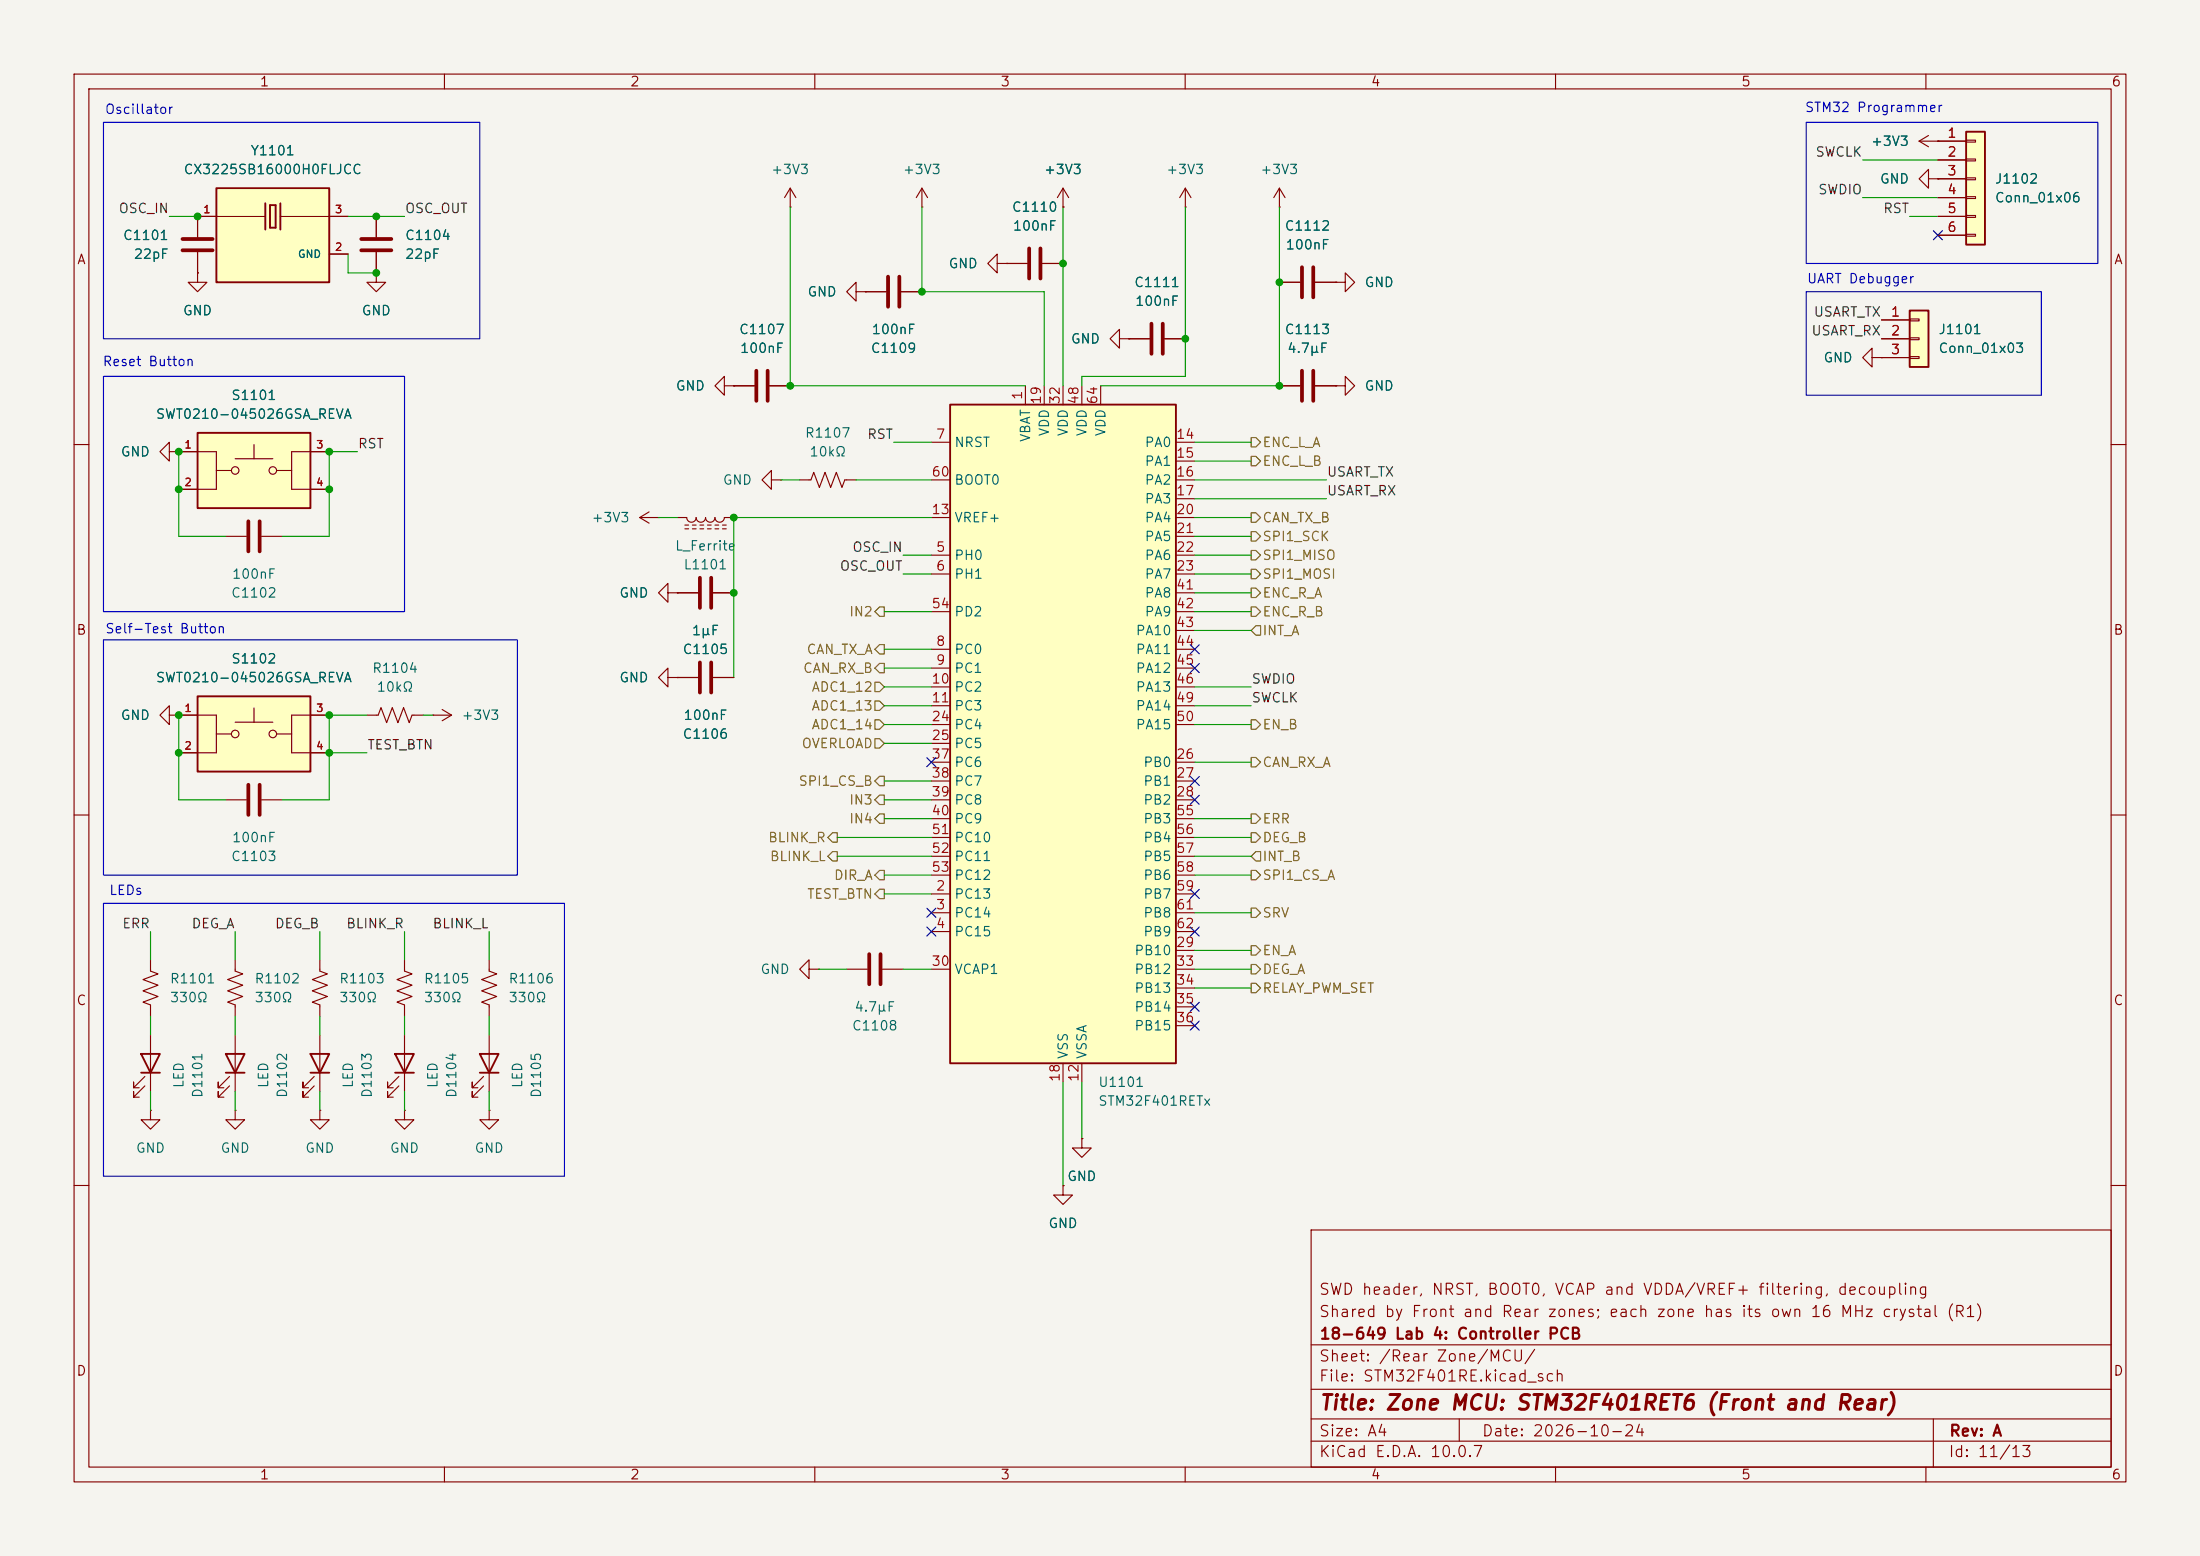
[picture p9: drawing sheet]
<svg xmlns="http://www.w3.org/2000/svg" width="297mm" height="210mm" viewBox="0 0 297 210" stroke-linecap="round" stroke-linejoin="round" font-family="sans-serif">
<path d="M0 0h297v210h-297z" fill="#f5f4ef" stroke="#f5f4ef" stroke-width=".14"/>
<g fill="none" stroke="#840000" stroke-width=".15">
<path d="M10 10h277v190h-277zM12 12h273v186h-273zM60 10v2M110 10v2M160 10v2M210 10v2M259.1 19.1l1.2 .7M259.1 19.1h2.5M260 10v2M260.3 18.3l-1.2 .8M261.6 19.1h.1M26.7 36.8v1.3h1.2l-1.2 1.3-1.3-1.3h1.3"/>
<path d="M26.7 36.8h.1M10 60h2M91.4 69.9h1.3a.64 .64 0 0 0 .6 .6 .64 .64 0 0 0 .7-.6 .64 .64 0 0 0 .6 .6 .64 .64 0 0 0 .6-.6 .64 .64 0 0 0 .7 .6 .64 .64 0 0 0 .6-.6 .64 .64 0 0 0 .7 .6 .64 .64 0 0 0 .6-.6h1.3M92.5 70.9h.5M92.5 71.4h.5M93.5 70.9h.5M93.5 71.4h.5M94.5 70.9h.5M94.5 71.4h.5M95.5 70.9h.5M95.5 71.4h.5M96.5 70.9h.5"/>
<path d="M96.5 71.4h.5M97.5 70.9h.5M97.5 71.4h.5M285 60h2M90.2 91.4v-1.2l-1.3 1.2 1.3 1.3v-1.3h1.2M90.2 80v-1.3l-1.3 1.3 1.3 1.3v-1.3h1.2M91.4 91.4h.1M91.4 80h.1M91.4 80h2.8M91.4 91.4h2.8M96.3 80h2.8M96.3 91.4h2.8"/>
<path d="M10 110h2M285 110h2M10 160h2M177 166h108v32h-108zM285 160h2M60 198v2M110 198v2M160 198v2M177 194.5h108M177 191.5h108M177 187.5h108M177 181.5h108"/>
<path d="M197 191.5v3M210 198v2M260 198v2M261 191.5v6.5"/>
</g>
<path d="M94.5 78v4M96 78v4M94.5 89.4v4.1M96 89.4v4.1" fill="none" stroke="#840000" stroke-width=".51"/>
<path d="M265.4 17.8h2.6v15.2h-2.6z" fill="#ffffc2"/>
<path d="M265.4 17.8h2.6v15.2h-2.6z" fill="none" stroke="#840000" stroke-width=".25"/>
<g fill="none" stroke="#840000" stroke-width=".15">
<path d="M261.6 19.1h3.8M265.4 18.9h1.3v.3h-1.3zM172.7 27.9h.1M172.7 38.1h2.8M172.7 25.4l-.7 1.3M172.7 25.4l.8 1.3M172.7 25.4v2.5M177.5 38.1h2.8M180.3 38.1h1.3v-1.3l1.3 1.3-1.3 1.3v-1.3M180.3 38.1h.1M261.6 21.6h3.8M261.6 24.1h3.8"/>
<path d="M261.6 26.7h3.8M261.6 29.2h3.8M261.6 31.8h3.8M265.4 21.5h1.3v.2h-1.3zM265.4 24h1.3v.3h-1.3zM265.4 26.5h1.3v.3h-1.3zM265.4 29.1h1.3v.2h-1.3zM265.4 31.6h1.3v.3h-1.3zM172.7 52.1h2.8M177.5 52.1h2.8M180.3 52.1h1.3v-1.3l1.3 1.3-1.3 1.2v-1.2M180.3 52.1h.1"/>
</g>
<path d="M175.8 36.1v4M177.3 36.1v4M175.8 50v4.1M177.3 50v4.1" fill="none" stroke="#840000" stroke-width=".51"/>
<path d="M257.8 41.9h2.5v7.6h-2.5z" fill="#ffffc2"/>
<path d="M257.8 41.9h2.5v7.6h-2.5z" fill="none" stroke="#840000" stroke-width=".25"/>
<path d="M252.7 48.3v-1.3l-1.2 1.3 1.2 1.2v-1.2h1.3M254 48.3h.1M254 43.2h3.8M254 45.7h3.8M254 48.3h3.8M257.8 43.1h1.3v.2h-1.3zM257.8 45.6h1.3v.2h-1.3zM257.8 48.1h1.3v.3h-1.3z" fill="none" stroke="#840000" stroke-width=".15"/>
<path d="M128.3 54.6h30.4v88.9h-30.4z" fill="#ffffc2"/>
<path d="M128.3 54.6h30.4v88.9h-30.4z" fill="none" stroke="#840000" stroke-width=".25"/>
<g fill="none" stroke="#840000" stroke-width=".15">
<path d="M135.9 35.6h2.8M140.7 35.6h2.8M143.5 27.9h.1M143.5 25.4v2.5M143.5 25.4l-.8 1.3M143.5 25.4l.8 1.3M160 27.9h.1M160 25.4l-.7 1.3M160 25.4l.8 1.3M160 25.4v2.5M125.7 59.7h2.6M138.4 52.1v2.5"/>
<path d="M141 52.1v2.5M143.5 52.1v2.5M146 52.1v2.5M148.6 52.1v2.5M151.1 45.7v-1.2l-1.2 1.2 1.2 1.3v-1.3h1.3M152.4 45.7h.1M152.4 45.7h2.8M157.2 45.7h2.8M158.7 59.7h2.6M125.7 74.9h2.6M125.7 77.5h2.6M125.7 69.9h2.6"/>
<path d="M125.7 64.8h2.6M158.7 74.9h2.6M158.7 77.5h2.6M158.7 69.9h2.6M158.7 62.2h2.6M158.7 64.8h2.6M158.7 67.3h2.6M158.7 72.4h2.6M22.9 96.5v-1.2l-1.3 1.2 1.3 1.3v-1.3h1.2M24.1 96.5h.1M49.5 96.5h1.6l.3-1 .8 2 .8-2 .7 2 .8-2 .7 2 .4-1h1.5M58.4 96.5h.1"/>
<path d="M58.4 96.5h2.6M59.7 95.8l1.3 .7M61 96.5l-1.3 .8M125.7 87.6h2.6M125.7 90.2h2.6M125.7 92.7h2.6M125.7 95.3h2.6M125.7 97.8h2.6M125.7 82.6h2.6M158.7 87.6h2.6M158.7 90.2h2.6M158.7 92.7h2.6"/>
<path d="M158.7 95.3h2.6M158.7 97.8h2.6M158.7 80h2.6M158.7 82.6h2.6M158.7 85.1h2.6M125.7 100.3h2.6M125.7 102.9h2.6M125.7 105.4h2.6M125.7 108h2.6M125.7 110.5h2.6M125.7 113h2.6M125.7 115.6h2.6"/>
<path d="M125.7 118.1h2.6M158.7 102.9h2.6M158.7 105.4h2.6M158.7 108h2.6M158.7 110.5h2.6M158.7 113h2.6M158.7 115.6h2.6M158.7 118.1h2.6M125.7 120.7h2.6M125.7 123.2h2.6M125.7 125.7h2.6M125.7 130.8h2.6"/>
<path d="M158.7 120.7h2.6M158.7 123.2h2.6M158.7 125.7h2.6M158.7 128.3h2.6M158.7 130.8h2.6M158.7 133.4h2.6M158.7 135.9h2.6M158.7 138.4h2.6M143.5 143.5v2.6M146 153.7v1.2h1.3l-1.3 1.3-1.2-1.3h1.2M146 153.7h.1M146 143.5v2.6"/>
<path d="M143.5 160v1.3h1.3l-1.3 1.3-1.3-1.3h1.3M143.5 160h.1"/>
</g>
<path d="M138.9 33.5v4.1M140.5 33.5v4.1M155.4 43.7v4.1M157 43.7v4.1" fill="none" stroke="#840000" stroke-width=".51"/>
<path d="M26.7 94h15.2v10.1h-15.2z" fill="#ffffc2"/>
<path d="M26.7 94h15.2v10.1h-15.2zM19 142.2h2.6l-1.3 2.6zM19 144.8h2.6M30.5 142.2h2.5l-1.3 2.6zM30.5 144.8h2.5M41.9 142.2h2.5l-1.2 2.6zM41.9 144.8h2.5M53.3 142.2h2.6l-1.3 2.6zM53.3 144.8h2.6M64.8 142.2h2.5l-1.3 2.6zM64.8 144.8h2.5" fill="none" stroke="#840000" stroke-width=".25"/>
<g fill="none" stroke="#840000" stroke-width=".15">
<path d="M50.8 36.8v1.3h1.3l-1.3 1.3-1.3-1.3h1.3M50.8 36.8h.1M50.8 29.2v2.8M50.8 34v2.8M106.7 27.9h.1M106.7 25.4l-.8 1.3M106.7 25.4l.7 1.3M106.7 25.4v2.5M115.6 39.4v-1.3l-1.3 1.3 1.3 1.2v-1.2h1.2M116.8 39.4h.1M116.8 39.4h2.8M121.7 39.4h2.8"/>
<path d="M124.5 27.9h.1M124.5 25.4l-.8 1.3M124.5 25.4l.7 1.3M124.5 25.4v2.5M134.6 35.6v-1.3l-1.3 1.3 1.3 1.2v-1.2h1.3M135.9 35.6h.1M260.3 24.1v-1.2l-1.2 1.2 1.2 1.3v-1.3h1.3M261.6 24.1h.1M97.8 52.1v-1.3l-1.3 1.3 1.3 1.2v-1.2h1.3M99.1 52.1h.1M99.1 52.1h2.8M103.9 52.1h2.8"/>
<path d="M86.4 69.9l1.2 .7M86.4 69.9h2.5M87.6 69.1l-1.2 .8M88.9 69.9h.1M104.1 64.8v-1.3l-1.2 1.3 1.2 1.2v-1.2h1.3M105.4 64.8h.1M107.9 64.8h1.6l.4-1 .7 2 .8-2 .7 2 .8-2 .8 2 .3-1h1.6M24.1 96.5h5.1v5.1h-5.1M29.2 99.1h2M31.7 97.5h5.1M34.3 95.6v1.9M37.3 99.1h2.1"/>
<path d="M44.4 96.5h-5v5.1h5M30.5 108h2.8M35.3 108h2.8M20.3 129.5v1.6l1 .3-2 .8 2 .8-2 .7 2 .8-2 .8 1 .3v1.6M20.3 139.7v7.6M31.7 129.5v1.6l1.1 .3-2.1 .8 2.1 .8-2.1 .7 2.1 .8-2.1 .8 1 .3v1.6M31.7 139.7v7.6M43.2 129.5v1.6l1 .3-2 .8 2 .8-2 .7 2 .8-2 .8 1 .3v1.6M43.2 139.7v7.6M54.6 129.5v1.6l1 .3-2 .8 2 .8-2 .7 2 .8-2 .8 1 .3v1.6M54.6 139.7v7.6M66 129.5v1.6l1.1 .3-2.1 .8 2.1 .8-2.1 .7 2.1 .8-2.1 .8 1 .3v1.6"/>
<path d="M66 139.7v7.6M109.2 130.8v-1.3l-1.3 1.3 1.3 1.3v-1.3h1.3M110.5 130.8h.1M114.3 130.8h2.8M119.1 130.8h2.8M19.6 146.6l-1.6 1.5v-.8v.8h.8M19.6 145.3l-1.6 1.5v-.7v.7h.8M20.3 149.9v1.2h1.3l-1.3 1.3-1.3-1.3h1.3M20.3 149.9h.1M31 146.6l-1.5 1.5v-.8v.8h.7M31 145.3l-1.5 1.5v-.7v.7h.7M31.7 149.9v1.2h1.3l-1.3 1.3-1.2-1.3h1.2"/>
<path d="M31.7 149.9h.1M42.4 146.6l-1.5 1.5v-.8v.8h.8M42.4 145.3l-1.5 1.5v-.7v.7h.8M43.2 149.9v1.2h1.2l-1.2 1.3-1.3-1.3h1.3M43.2 149.9h.1M53.8 146.6l-1.5 1.5v-.8v.8h.8M53.8 145.3l-1.5 1.5v-.7v.7h.8M54.6 149.9v1.2h1.3l-1.3 1.3-1.3-1.3h1.3M54.6 149.9h.1M65.3 146.6l-1.5 1.5v-.8v.8h.7M65.3 145.3l-1.5 1.5v-.7v.7h.7M66 149.9v1.2h1.3l-1.3 1.3-1.2-1.3h1.2"/>
<path d="M66 149.9h.1"/>
<circle cx="31.8" cy="99.1" r=".51"/>
<circle cx="36.8" cy="99.1" r=".51"/>
</g>
<path d="M48.8 32.3h4M48.8 33.8h4M119.9 37.3v4.1M121.4 37.3v4.1M102.1 50v4.1M103.6 50v4.1M33.5 105.9v4.1M35.1 105.9v4.1M117.3 128.8v4M118.9 128.8v4" fill="none" stroke="#840000" stroke-width=".51"/>
<path d="M29.2 25.4h15.2v12.7h-15.2z" fill="#ffffc2"/>
<path d="M29.2 25.4h15.2v12.7h-15.2zM35.8 27.4v3.6M36.4 27.7h.8v3h-.8zM37.8 27.4v3.6" fill="none" stroke="#840000" stroke-width=".25"/>
<path d="M26.7 34v2.8M35.8 29.2h-9.1v2.8M37.8 29.2h9.2M44.4 34.3h2.6" fill="none" stroke="#840000" stroke-width=".15"/>
<path d="M24.6 32.3h4.1M24.6 33.8h4.1" fill="none" stroke="#840000" stroke-width=".51"/>
<path d="M26.7 58.4h15.2v10.2h-15.2z" fill="#ffffc2"/>
<path d="M26.7 58.4h15.2v10.2h-15.2z" fill="none" stroke="#840000" stroke-width=".25"/>
<g fill="none" stroke="#840000" stroke-width=".15">
<path d="M261.6 19.1h.1M261.6 19.1h3.8M26.7 36.8h.1M26.7 34v2.8M29.2 29.2h-2.5v2.8M44.4 29.2h2.6M44.4 34.3h2.6M50.8 36.8h.1M50.8 29.2v2.8M50.8 34v2.8M116.8 39.4h.1M116.8 39.4h2.8"/>
<path d="M121.7 39.4h2.8M135.9 35.6h.1M135.9 35.6h2.8M140.7 35.6h2.8M143.5 27.9h.1M172.7 38.1h2.8M177.5 38.1h2.8M180.3 38.1h.1M261.6 24.1h.1M261.6 29.2h3.8M261.6 21.6h3.8M261.6 24.1h3.8"/>
<path d="M261.6 26.7h3.8M261.6 31.8h3.8M99.1 52.1h.1M99.1 52.1h2.8M103.9 52.1h2.8M152.4 45.7h.1M152.4 45.7h2.8M157.2 45.7h2.8M172.7 52.1h2.8M177.5 52.1h2.8M180.3 52.1h.1M254 48.3h.1"/>
<path d="M254 45.7h3.8M254 43.2h3.8M254 48.3h3.8M22.9 61v-1.3l-1.3 1.3 1.3 1.2v-1.2h1.2M24.1 61h.1M24.1 61h5.1v5h-5.1M29.2 63.5h2M30.5 72.4h2.8M31.7 61.9h5.1M34.3 60v1.9M35.3 72.4h2.8M37.3 63.5h2.1"/>
<path d="M44.4 61h-5v5h5M24.1 96.5h.1M24.1 96.5h2.6M41.9 96.5h2.5M91.4 91.4h.1M91.4 80h.1M91.4 80h2.8M91.4 91.4h2.8M96.3 80h2.8M96.3 91.4h2.8M24.1 101.6h2.6M41.9 101.6h2.5"/>
<path d="M146 153.7h.1M143.5 160h.1"/>
<circle cx="31.8" cy="63.5" r=".51"/>
<circle cx="36.8" cy="63.5" r=".51"/>
</g>
<path d="M33.5 70.4v4M35.1 70.4v4" fill="none" stroke="#840000" stroke-width=".51"/>
<g fill="none" stroke="#725600" stroke-width=".15">
<path d="M168.9 59.1h.6l.7 .6-.7 .6h-.6zM168.9 61.6h.6l.7 .6-.7 .7h-.6zM168.9 69.2h.6l.7 .7-.7 .6h-.6zM168.9 74.3h.6l.7 .6-.7 .7h-.6zM168.9 71.8h.6l.7 .6-.7 .6h-.6zM168.9 76.8h.6l.7 .7-.7 .6h-.6zM168.9 79.4h.6l.7 .6-.7 .6h-.6zM118.1 94.6h.6l.7 .7-.7 .6h-.6zM118.1 99.7h.6l.7 .6-.7 .7h-.6zM118.1 97.2h.6l.7 .6-.7 .6h-.6zM118.1 92.1h.6l.7 .6-.7 .6h-.6zM118.1 82.6l.6-.7h.7v1.3h-.7z"/>
<path d="M118.7 87h.7v1.3h-.7l-.6-.7zM118.7 89.5h.7v1.3h-.7l-.6-.6zM168.9 81.9h.6l.7 .7-.7 .6h-.6zM168.9 97.2h.6l.7 .6-.7 .6h-.6zM169.5 84.5h.7v1.2h-.7l-.6-.6zM111.8 113l.6-.6h.6v1.3h-.6zM112.4 114.9h.6v1.3h-.6l-.6-.6zM118.1 105.4l.6-.6h.7v1.2h-.7zM118.7 107.3h.7v1.3h-.7l-.6-.6zM118.7 117.5h.7v1.2h-.7l-.6-.6zM118.7 109.9h.7v1.2h-.7l-.6-.6zM168.9 117.5h.6l.7 .6-.7 .6h-.6z"/>
<path d="M168.9 109.9h.6l.7 .6-.7 .6h-.6zM168.9 112.4h.6l.7 .6-.7 .7h-.6zM168.9 102.2h.6l.7 .7-.7 .6h-.6zM169.5 114.9h.7v1.3h-.7l-.6-.6zM118.7 120h.7v1.3h-.7l-.6-.6zM168.9 122.6h.6l.7 .6-.7 .6h-.6zM168.9 127.6h.6l.7 .7-.7 .6h-.6zM168.9 132.7h.6l.7 .7-.7 .6h-.6zM168.9 130.2h.6l.7 .6-.7 .6h-.6z"/>
</g>
<g fill="none" stroke="#009600" stroke-width=".15">
<path d="M22.9 29.2h3.8M47 29.2h7.6M47 34.3v2.5h3.8M106.7 27.9v24.2h31.7M124.5 27.9v11.5h16.5v12.7M143.5 27.9v24.2M160 27.9v22.9h-14v1.3M172.7 27.9v24.2h-24.1M251.5 26.7h10.1M251.5 21.6h10.1M257.8 29.2h3.8M120.6 59.7h5.1"/>
<path d="M161.3 59.7h7.6M24.1 61v11.4h6.4M48.3 61h-3.9v11.4h-6.3M88.9 69.9h2.5M105.4 64.8h2.5M115.6 64.8h10.1M121.9 74.9h3.8M121.9 77.5h3.8M125.7 69.9h-26.6v21.5M161.3 74.9h7.6M161.3 69.9h7.6M161.3 77.5h7.6"/>
<path d="M161.3 64.8h17.8M161.3 62.2h7.6M161.3 72.4h7.6M161.3 67.3h17.8M24.1 96.5v11.5h6.4M49.5 96.5h-5.1v11.5h-6.3M57.1 96.5h1.3M119.4 82.6h6.3M119.4 90.2h6.3M119.4 87.6h6.3M119.4 97.8h6.3M119.4 95.3h6.3"/>
<path d="M119.4 92.7h6.3M161.3 82.6h7.6M161.3 97.8h7.6M161.3 95.3h7.6M161.3 92.7h7.6M161.3 85.1h7.6M161.3 80h7.6M44.4 101.6h5.1M113 115.6h12.7M113 113h12.7M119.4 108h6.3M119.4 100.3h6.3"/>
<path d="M119.4 105.4h6.3M119.4 118.1h6.3M119.4 110.5h6.3M161.3 115.6h7.6M161.3 118.1h7.6M161.3 110.5h7.6M161.3 113h7.6M161.3 102.9h7.6M20.3 125.7v3.8M20.3 137.2v2.5M31.7 125.7v3.8M31.7 137.2v2.5"/>
<path d="M43.2 125.7v3.8M43.2 137.2v2.5M54.6 125.7v3.8M54.6 137.2v2.5M66 125.7v3.8M66 137.2v2.5M110.5 130.8h3.8M119.4 120.7h6.3M121.9 130.8h3.8M161.3 130.8h7.6M161.3 128.3h7.6M161.3 123.2h7.6"/>
<path d="M161.3 133.4h7.6M20.3 147.3v2.6M31.7 147.3v2.6M43.2 147.3v2.6M54.6 147.3v2.6M66 147.3v2.6M143.5 146.1v13.9M146 146.1v7.6"/>
</g>
<g fill="none" stroke="#000084" stroke-width=".15">
<path d="M261 31.1l1.2 1.3M262.2 31.1l-1.2 1.3M160.7 87l1.2 1.2M160.7 89.6l1.2 1.2M161.9 87l-1.2 1.2M161.9 89.6l-1.2 1.2M125.1 102.3l1.2 1.2M126.3 102.3l-1.2 1.2M160.7 104.8l1.2 1.2M160.7 107.3l1.2 1.3M161.9 104.8l-1.2 1.2M161.9 107.3l-1.2 1.3"/>
<path d="M125.1 125.1l1.2 1.2M125.1 122.6l1.2 1.2M126.3 125.1l-1.2 1.2M126.3 122.6l-1.2 1.2M160.7 137.8l1.2 1.2M160.7 135.3l1.2 1.2M160.7 120l1.2 1.3M160.7 125.1l1.2 1.2M161.9 137.8l-1.2 1.2M161.9 135.3l-1.2 1.2M161.9 120l-1.2 1.3M161.9 125.1l-1.2 1.2"/>
</g>
<path d="M14 16.5h50.8v29.2h-50.8zM243.8 16.5h39.4v19.1h-39.4zM243.8 39.4h31.8v13.9h-31.8zM14 50.8h40.6v31.8h-40.6zM14 86.4h55.8v31.7h-55.8zM14 121.9h62.2v36.9h-62.2z" fill="none" stroke="#0000c2" stroke-width=".15"/>
<g fill="#009600" stroke="#009600" stroke-width=".14">
<circle cx="99.1" cy="80" r=".46"/>
<circle cx="44.4" cy="101.6" r=".46"/>
<circle cx="44.4" cy="96.5" r=".46"/>
<circle cx="24.1" cy="66" r=".46"/>
<circle cx="44.4" cy="61" r=".46"/>
<circle cx="44.4" cy="66" r=".46"/>
<circle cx="50.8" cy="29.2" r=".46"/>
<circle cx="24.1" cy="61" r=".46"/>
<circle cx="26.7" cy="29.2" r=".46"/>
<circle cx="50.8" cy="36.8" r=".46"/>
<circle cx="124.5" cy="39.4" r=".46"/>
<circle cx="99.1" cy="69.9" r=".46"/>
<circle cx="106.7" cy="52.1" r=".46"/>
<circle cx="24.1" cy="101.6" r=".46"/>
<circle cx="24.1" cy="96.5" r=".46"/>
<circle cx="160" cy="45.7" r=".46"/>
<circle cx="172.7" cy="52.1" r=".46"/>
<circle cx="143.5" cy="35.6" r=".46"/>
<circle cx="172.7" cy="38.1" r=".46"/>
</g>
<text font-size="2" fill="#840000" x="178" y="190.8">Title: Zone MCU: STM32F401RET6 (Front and Rear)</text>
<g font-size="1.5" fill="#840000">
<text x="178" y="178.1">Shared by Front and Rear zones; each zone has its own 16 MHz crystal (R1)</text>
<text x="178" y="175.1">SWD header, NRST, BOOT0, VCAP and VDDA/VREF+ filtering, decoupling</text>
<text x="178" y="184.1">Sheet: /Rear Zone/MCU/</text>
<text x="178" y="181.1">18-649 Lab 4: Controller PCB</text>
<text x="178" y="186.8">File: STM32F401RE.kicad_sch</text>
<text x="178" y="197">KiCad E.D.A. 10.0.7</text>
<text x="178" y="194.2">Size: A4</text>
<text x="200" y="194.2">Date: 2026-10-24</text>
<text x="263" y="197">Id: 11/13</text>
<text x="263" y="194.2">Rev: A</text>
</g>
<g font-size="1.3" fill="#840000">
<text x="35" y="12">1</text>
<text x="85" y="12">2</text>
<text x="135" y="12">3</text>
<text x="185" y="12">4</text>
<text x="235" y="12">5</text>
<text x="285" y="12">6</text>
<text x="10.3" y="36">A</text>
<text x="285.3" y="36">A</text>
<text x="10.2" y="86">B</text>
<text x="285.2" y="86">B</text>
<text x="10.2" y="136">C</text>
<text x="285.2" y="136">C</text>
<text x="10.2" y="186">D</text>
<text x="285.2" y="186">D</text>
<text x="35" y="200">1</text>
<text x="85" y="200">2</text>
<text x="135" y="200">3</text>
<text x="185" y="200">4</text>
<text x="235" y="200">5</text>
<text x="285" y="200">6</text>
</g>
<g font-size="1.3" fill="#0000c2">
<text x="14.1" y="15.7">Oscillator</text>
<text x="243.6" y="15.4">STM32 Programmer</text>
<text x="243.9" y="38.6">UART Debugger</text>
<text x="13.8" y="49.7">Reset Button</text>
<text x="14.1" y="85.8">Self-Test Button</text>
<text x="14.7" y="121.1">LEDs</text>
</g>
<g font-size="1.3" fill="#006464">
<text x="24.7" y="23.8">CX3225SB16000H0FLJCC</text>
<text x="33.7" y="21.3">Y1101</text>
<text x="104" y="23.8">+3V3</text>
<text x="121.8" y="23.8">+3V3</text>
<text x="140.8" y="23.8">+3V3</text>
<text x="157.4" y="23.8">+3V3</text>
<text x="170.1" y="23.8">+3V3</text>
<text x="252.5" y="20">+3V3</text>
<text x="136.5" y="28.9">C1110</text>
<text x="253.7" y="25.1">GND</text>
<text x="269.2" y="25.1">J1102</text>
<text x="269.2" y="27.6">Conn_01x06</text>
<text x="16.5" y="32.7">C1101</text>
<text x="18" y="35.3">22pF</text>
<text x="54.6" y="32.7">C1104</text>
<text x="54.6" y="35.3">22pF</text>
<text x="136.6" y="31.4">100nF</text>
<text x="173.3" y="31.4">C1112</text>
<text x="173.5" y="34">100nF</text>
<text x="108.9" y="40.3">GND</text>
<text x="128" y="36.5">GND</text>
<text x="153" y="39.1">C1111</text>
<text x="153.1" y="41.6">100nF</text>
<text x="184.1" y="39.1">GND</text>
<text x="24.6" y="42.9">GND</text>
<text x="48.7" y="42.9">GND</text>
<text x="99.7" y="45.4">C1107</text>
<text x="99.8" y="48">100nF</text>
<text x="117.5" y="48">C1109</text>
<text x="117.6" y="45.4">100nF</text>
<text x="144.5" y="46.7">GND</text>
<text x="173.3" y="45.4">C1113</text>
<text x="173.7" y="48">4.7μF</text>
<text x="261.6" y="45.4">J1101</text>
<text x="261.6" y="48">Conn_01x03</text>
<text x="91.1" y="53">GND</text>
<text x="184.1" y="53">GND</text>
<text x="246.1" y="49.2">GND</text>
<text x="20.9" y="56.8">SWT0210-045026GSA_REVA</text>
<text x="31.1" y="54.3">S1101</text>
<text x="108.6" y="59.4">R1107</text>
<text x="139.4" y="59.8" transform="rotate(-90 139.4 59.8)">VBAT</text>
<text x="141.9" y="59" transform="rotate(-90 141.9 59)">VDD</text>
<text x="144.5" y="59" transform="rotate(-90 144.5 59)">VDD</text>
<text x="147" y="59" transform="rotate(-90 147 59)">VDD</text>
<text x="149.6" y="59" transform="rotate(-90 149.6 59)">VDD</text>
<text x="16.2" y="61.9">GND</text>
<text x="97.5" y="65.7">GND</text>
<text x="109.2" y="61.9">10kΩ</text>
<text x="128.8" y="60.7">NRST</text>
<text x="128.8" y="65.7">BOOT0</text>
<text x="154.4" y="60.7">PA0</text>
<text x="154.4" y="63.2">PA1</text>
<text x="154.4" y="65.7">PA2</text>
<text x="79.8" y="70.8">+3V3</text>
<text x="128.8" y="70.8">VREF+</text>
<text x="154.4" y="68.3">PA3</text>
<text x="154.4" y="70.8">PA4</text>
<text x="91" y="74.6">L_Ferrite</text>
<text x="92.2" y="77.2">L1101</text>
<text x="128.8" y="75.9">PH0</text>
<text x="154.4" y="73.4">PA5</text>
<text x="154.4" y="75.9">PA6</text>
<text x="31.1" y="81">C1102</text>
<text x="31.2" y="78.4">100nF</text>
<text x="83.5" y="81">GND</text>
<text x="128.8" y="78.4">PH1</text>
<text x="128.8" y="83.5">PD2</text>
<text x="154.4" y="78.4">PA7</text>
<text x="154.4" y="81">PA8</text>
<text x="154.4" y="83.5">PA9</text>
<text x="31.1" y="89.9">S1102</text>
<text x="92.1" y="88.6">C1105</text>
<text x="93.3" y="86.1">1μF</text>
<text x="128.8" y="88.6">PC0</text>
<text x="153.2" y="86.1">PA10</text>
<text x="153.2" y="88.6">PA11</text>
<text x="20.9" y="92.4">SWT0210-045026GSA_REVA</text>
<text x="50.2" y="91.1">R1104</text>
<text x="50.8" y="93.7">10kΩ</text>
<text x="83.5" y="92.4">GND</text>
<text x="128.8" y="91.1">PC1</text>
<text x="128.8" y="93.7">PC2</text>
<text x="153.2" y="91.1">PA12</text>
<text x="153.2" y="93.7">PA13</text>
<text x="16.2" y="97.5">GND</text>
<text x="62.2" y="97.5">+3V3</text>
<text x="92.1" y="100">C1106</text>
<text x="92.2" y="97.5">100nF</text>
<text x="128.8" y="96.2">PC3</text>
<text x="128.8" y="98.8">PC4</text>
<text x="128.8" y="101.3">PC5</text>
<text x="153.2" y="96.2">PA14</text>
<text x="153.2" y="98.8">PA15</text>
<text x="128.8" y="103.8">PC6</text>
<text x="128.8" y="106.4">PC7</text>
<text x="154.3" y="103.8">PB0</text>
<text x="154.3" y="106.4">PB1</text>
<text x="31.2" y="114">100nF</text>
<text x="128.8" y="108.9">PC8</text>
<text x="128.8" y="111.5">PC9</text>
<text x="128.8" y="114">PC10</text>
<text x="154.3" y="108.9">PB2</text>
<text x="154.3" y="111.5">PB3</text>
<text x="154.3" y="114">PB4</text>
<text x="31.1" y="116.5">C1103</text>
<text x="128.8" y="116.5">PC11</text>
<text x="128.8" y="119.1">PC12</text>
<text x="154.3" y="116.5">PB5</text>
<text x="154.3" y="119.1">PB6</text>
<text x="128.8" y="121.6">PC13</text>
<text x="128.8" y="124.2">PC14</text>
<text x="154.3" y="121.6">PB7</text>
<text x="154.3" y="124.2">PB8</text>
<text x="102.6" y="131.8">GND</text>
<text x="128.8" y="126.7">PC15</text>
<text x="128.8" y="131.8">VCAP1</text>
<text x="153.1" y="129.2">PB10</text>
<text x="153.1" y="131.8">PB12</text>
<text x="154.3" y="126.7">PB9</text>
<text x="22.8" y="133">R1101</text>
<text x="22.8" y="135.6">330Ω</text>
<text x="34.3" y="133">R1102</text>
<text x="34.3" y="135.6">330Ω</text>
<text x="45.7" y="133">R1103</text>
<text x="45.7" y="135.6">330Ω</text>
<text x="57.1" y="133">R1105</text>
<text x="57.1" y="135.6">330Ω</text>
<text x="68.6" y="133">R1106</text>
<text x="68.6" y="135.6">330Ω</text>
<text x="115.3" y="136.9">4.7μF</text>
<text x="153.1" y="134.3">PB13</text>
<text x="153.1" y="136.9">PB14</text>
<text x="114.9" y="139.4">C1108</text>
<text x="144.5" y="143" transform="rotate(-90 144.5 143)">VSS</text>
<text x="147" y="143" transform="rotate(-90 147 143)">VSSA</text>
<text x="153.1" y="139.4">PB15</text>
<text x="25.1" y="146.9" transform="rotate(-90 25.1 146.9)">LED</text>
<text x="27.6" y="148.3" transform="rotate(-90 27.6 148.3)">D1101</text>
<text x="36.5" y="146.9" transform="rotate(-90 36.5 146.9)">LED</text>
<text x="39.1" y="148.3" transform="rotate(-90 39.1 148.3)">D1102</text>
<text x="48" y="146.9" transform="rotate(-90 48 146.9)">LED</text>
<text x="50.5" y="148.3" transform="rotate(-90 50.5 148.3)">D1103</text>
<text x="59.4" y="146.9" transform="rotate(-90 59.4 146.9)">LED</text>
<text x="61.9" y="148.3" transform="rotate(-90 61.9 148.3)">D1104</text>
<text x="70.8" y="146.9" transform="rotate(-90 70.8 146.9)">LED</text>
<text x="73.4" y="148.3" transform="rotate(-90 73.4 148.3)">D1105</text>
<text x="148.2" y="147">U1101</text>
<text x="148.2" y="149.6">STM32F401RETx</text>
<text x="18.3" y="155.9">GND</text>
<text x="29.7" y="155.9">GND</text>
<text x="41.1" y="155.9">GND</text>
<text x="52.5" y="155.9">GND</text>
<text x="64" y="155.9">GND</text>
<text x="144" y="159.7">GND</text>
<text x="141.4" y="166.1">GND</text>
</g>
<g font-size="1.3" fill="#0f0f0f">
<text x="245" y="21.5">SWCLK</text>
<text x="15.9" y="29.1">OSC_IN</text>
<text x="54.6" y="29.1">OSC_OUT</text>
<text x="245.4" y="26.5">SWDIO</text>
<text x="254.1" y="29.1">RST</text>
<text x="244.5" y="45.6">USART_RX</text>
<text x="244.8" y="43.1">USART_TX</text>
<text x="117" y="59.6">RST</text>
<text x="48.2" y="60.8">RST</text>
<text x="179" y="64.6">USART_TX</text>
<text x="179" y="67.2">USART_RX</text>
<text x="113.3" y="77.3">OSC_OUT</text>
<text x="115" y="74.8">OSC_IN</text>
<text x="168.9" y="95.1">SWCLK</text>
<text x="168.9" y="92.6">SWDIO</text>
<text x="49.5" y="101.5">TEST_BTN</text>
<text x="16.4" y="125.6">ERR</text>
<text x="25.8" y="125.6">DEG_A</text>
<text x="37" y="125.6">DEG_B</text>
<text x="46.6" y="125.6">BLINK_R</text>
<text x="58.3" y="125.6">BLINK_L</text>
</g>
<g font-size="1.3" fill="#a90000">
<text x="262.8" y="18.9">1</text>
<text x="262.8" y="21.5">2</text>
<text x="262.8" y="24">3</text>
<text x="262.8" y="26.5">4</text>
<text x="262.8" y="29.1">5</text>
<text x="262.8" y="31.6">6</text>
<text x="255.2" y="43">1</text>
<text x="255.2" y="45.6">2</text>
<text x="255.2" y="48.1">3</text>
<text x="126.3" y="59.6">7</text>
<text x="138.3" y="54.1" transform="rotate(-90 138.3 54.1)">1</text>
<text x="140.8" y="54.7" transform="rotate(-90 140.8 54.7)">19</text>
<text x="143.4" y="54.7" transform="rotate(-90 143.4 54.7)">32</text>
<text x="145.9" y="54.7" transform="rotate(-90 145.9 54.7)">48</text>
<text x="148.5" y="54.7" transform="rotate(-90 148.5 54.7)">64</text>
<text x="158.7" y="59.6">14</text>
<text x="125.7" y="64.6">60</text>
<text x="158.7" y="62.1">15</text>
<text x="158.7" y="64.6">16</text>
<text x="125.7" y="69.7">13</text>
<text x="158.7" y="67.2">17</text>
<text x="158.7" y="69.7">20</text>
<text x="126.3" y="74.8">5</text>
<text x="126.3" y="77.3">6</text>
<text x="158.7" y="72.3">21</text>
<text x="158.7" y="74.8">22</text>
<text x="158.7" y="77.3">23</text>
<text x="125.7" y="82.4">54</text>
<text x="158.7" y="79.9">41</text>
<text x="158.7" y="82.4">42</text>
<text x="126.3" y="87.5">8</text>
<text x="158.7" y="85">43</text>
<text x="158.7" y="87.5">44</text>
<text x="125.7" y="92.6">10</text>
<text x="125.7" y="95.1">11</text>
<text x="126.3" y="90">9</text>
<text x="158.7" y="90">45</text>
<text x="158.7" y="92.6">46</text>
<text x="158.7" y="95.1">49</text>
<text x="125.7" y="97.7">24</text>
<text x="125.7" y="100.2">25</text>
<text x="158.7" y="97.7">50</text>
<text x="125.7" y="102.7">37</text>
<text x="125.7" y="105.3">38</text>
<text x="125.7" y="107.8">39</text>
<text x="158.7" y="102.7">26</text>
<text x="158.7" y="105.3">27</text>
<text x="158.7" y="107.8">28</text>
<text x="125.7" y="110.4">40</text>
<text x="125.7" y="112.9">51</text>
<text x="158.7" y="110.4">55</text>
<text x="158.7" y="112.9">56</text>
<text x="125.7" y="115.4">52</text>
<text x="125.7" y="118">53</text>
<text x="158.7" y="115.4">57</text>
<text x="158.7" y="118">58</text>
<text x="126.3" y="120.5">2</text>
<text x="126.3" y="123.1">3</text>
<text x="126.3" y="125.6">4</text>
<text x="158.7" y="120.5">59</text>
<text x="158.7" y="123.1">61</text>
<text x="158.7" y="125.6">62</text>
<text x="125.7" y="130.7">30</text>
<text x="158.7" y="128.1">29</text>
<text x="158.7" y="130.7">33</text>
<text x="158.7" y="133.2">34</text>
<text x="158.7" y="135.8">35</text>
<text x="158.7" y="138.3">36</text>
<text x="143.4" y="146.1" transform="rotate(-90 143.4 146.1)">18</text>
<text x="145.9" y="146.1" transform="rotate(-90 145.9 146.1)">12</text>
</g>
<g font-size="1.3" fill="#725600">
<text x="170.3" y="63.2">ENC_L_B</text>
<text x="170.3" y="60.7">ENC_L_A</text>
<text x="170.3" y="70.8">CAN_TX_B</text>
<text x="170.3" y="75.9">SPI1_MISO</text>
<text x="170.3" y="73.4">SPI1_SCK</text>
<text x="114.5" y="83.5">IN2</text>
<text x="170.3" y="78.4">SPI1_MOSI</text>
<text x="170.3" y="81">ENC_R_A</text>
<text x="170.3" y="83.5">ENC_R_B</text>
<text x="108.8" y="88.6">CAN_TX_A</text>
<text x="170.3" y="86.1">INT_A</text>
<text x="108.3" y="91.1">CAN_RX_B</text>
<text x="109.5" y="93.7">ADC1_12</text>
<text x="108.1" y="101.3">OVERLOAD</text>
<text x="109.5" y="96.2">ADC1_13</text>
<text x="109.5" y="98.8">ADC1_14</text>
<text x="170.3" y="98.8">EN_B</text>
<text x="107.7" y="106.4">SPI1_CS_B</text>
<text x="170.3" y="103.8">CAN_RX_A</text>
<text x="103.6" y="114">BLINK_R</text>
<text x="114.5" y="108.9">IN3</text>
<text x="114.5" y="111.5">IN4</text>
<text x="170.3" y="111.5">ERR</text>
<text x="170.3" y="114">DEG_B</text>
<text x="103.8" y="116.5">BLINK_L</text>
<text x="112.5" y="119.1">DIR_A</text>
<text x="170.3" y="119.1">SPI1_CS_A</text>
<text x="170.3" y="116.5">INT_B</text>
<text x="108.9" y="121.6">TEST_BTN</text>
<text x="170.3" y="124.2">SRV</text>
<text x="170.3" y="129.2">EN_A</text>
<text x="170.3" y="131.8">DEG_A</text>
<text x="170.3" y="134.3">RELAY_PWM_SET</text>
</g>
<g font-size="1" fill="#a90000">
<text x="27.4" y="29">1</text>
<text x="45.1" y="29">3</text>
<text x="45.1" y="34.1">2</text>
<text x="24.8" y="60.8">1</text>
<text x="24.8" y="65.9">2</text>
<text x="42.6" y="60.8">3</text>
<text x="42.6" y="65.9">4</text>
<text x="24.8" y="96.3">1</text>
<text x="24.8" y="101.4">2</text>
<text x="42.6" y="96.3">3</text>
<text x="42.6" y="101.4">4</text>
</g>
<text font-size="1" fill="#006464" x="40.1" y="35.1">GND</text>
</svg>
